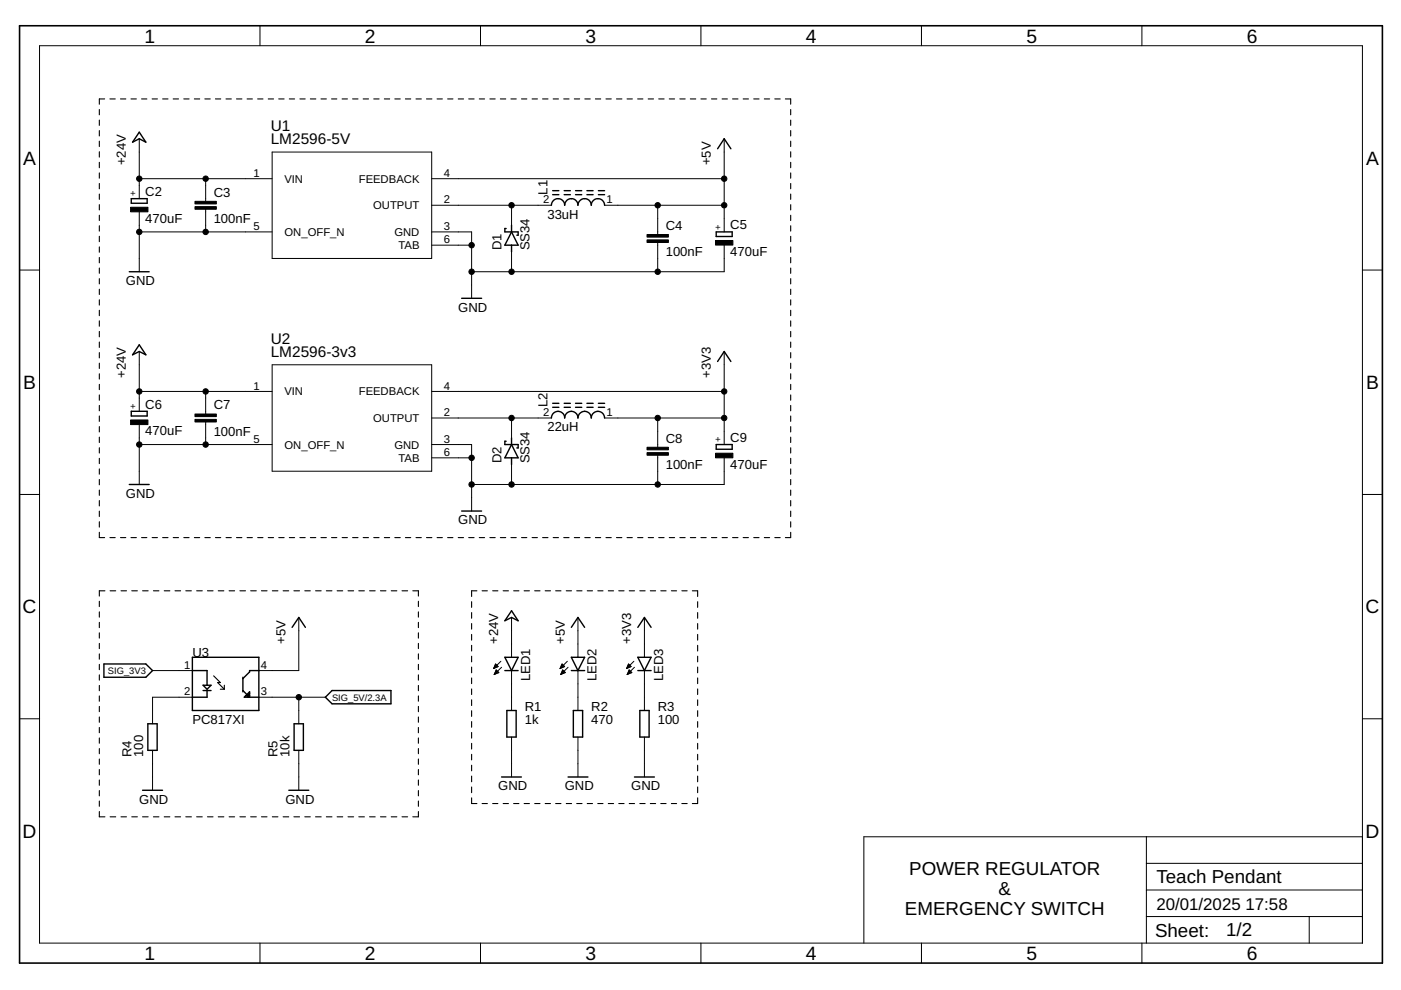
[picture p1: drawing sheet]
<svg xmlns="http://www.w3.org/2000/svg" width="297mm" height="210mm" viewBox="0 0 297 210" stroke-linecap="round" stroke-linejoin="round" font-family="sans-serif">
<g fill="none" stroke="#000" stroke-width=".23">
<path d="M21.1 23.2v1.1M21.1 25.5v1.1M21.1 27.7v1.1M21.1 29.9v1.2M21.1 32.2v1.1M21.1 34.4v1.2M21.1 36.7v1.1M21.1 38.9v1.1M22.2 21h-1.1v1.1M23.3 21h1.1M25.5 21h1.2M27.8 21h1.1"/>
<path d="M30 21h1.1M32.3 21h1.1M34.5 21h1.1M36.7 21h1.1M39 21h1.1M41.2 21h1.1M43.4 21h1.2M45.7 21h1.1M47.9 21h1.1M50.1 21h1.2M52.4 21h1.1M54.6 21h1.2"/>
<path d="M56.9 21h1.1M59.1 21h1.1M61.3 21h1.2M63.6 21h1.1M65.8 21h1.2M68.1 21h1.1M70.3 21h1.1M72.5 21h1.2M74.8 21h1.1M77 21h1.1M79.2 21h1.2M81.5 21h1.1"/>
<path d="M83.7 21h1.2M86 21h1.1M88.2 21h1.1M90.4 21h1.2M92.7 21h1.1M94.9 21h1.1M97.2 21h1.1M99.4 21h1.1M101.6 21h1.1M103.9 21h1.1M106.1 21h1.1M108.3 21h1.2"/>
<path d="M110.6 21h1.1M112.8 21h1.1M115 21h1.2M117.3 21h1.1M119.5 21h1.1M121.8 21h1.1M124 21h1.1M126.2 21h1.2M128.5 21h1.1M130.7 21h1.1M132.9 21h1.2M135.2 21h1.1"/>
<path d="M137.4 21h1.2M139.7 21h1.1M141.9 21h1.1M144.1 21h1.2M146.4 21h1.1M148.6 21h1.1M150.9 21h1.1M153.1 21h1.1M155.3 21h1.2M157.6 21h1.1M159.8 21h1.1M162.1 21h1.1"/>
<path d="M164.3 21h1.1M166.5 21h1.1v1.1M167.6 23.2v1.1M167.6 25.5v1.1M167.6 27.7v1.1M167.6 29.9v1.2M167.6 32.2v1.1M167.6 34.4v1.2M167.6 36.7v1.1M167.6 38.9v1.1M21.1 41.1v1.2M21.1 43.4v1.1"/>
<path d="M21.1 45.6v1.2M21.1 47.9v1.1M21.1 50.1v1.1M21.1 52.3v1.2M21.1 54.6v1.1M21.1 56.8v1.2M21.1 59.1v1.1M167.6 41.1v1.2M167.6 43.4v1.1M167.6 45.6v1.2M167.6 47.9v1.1M167.6 50.1v1.1"/>
<path d="M167.6 52.3v1.2M167.6 54.6v1.1M167.6 56.8v1.2M167.6 59.1v1.1M21.1 61.3v1.1M21.1 63.6v1.1M21.1 65.8v1.1M21.1 68v1.2M21.1 70.3v1.1M21.1 72.5v1.2M21.1 74.8v1.1M21.1 77v1.1"/>
<path d="M21.1 79.2v1.2M167.6 61.3v1.1M167.6 63.6v1.1M167.6 65.8v1.1M167.6 68v1.2M167.6 70.3v1.1M167.6 72.5v1.2M167.6 74.8v1.1M167.6 77v1.1M167.6 79.2v1.2M21.1 81.5v1.1M21.1 83.7v1.2"/>
<path d="M21.1 86v1.1M21.1 88.2v1.1M21.1 90.4v1.2M21.1 92.7v1.1M21.1 94.9v1.2M21.1 97.2v1.1M21.1 99.4v1.1M167.6 81.5v1.1M167.6 83.7v1.2M167.6 86v1.1M167.6 88.2v1.1M167.6 90.4v1.2"/>
<path d="M167.6 92.7v1.1M167.6 94.9v1.2M167.6 97.2v1.1M167.6 99.4v1.1M21.1 101.7v1.1M21.1 103.9v1.1M21.1 106.1v1.2M21.1 108.4v1.1M21.1 110.6v1.2M21.1 112.9v1.1h1.1M23.3 114h1.1M25.5 114h1.2"/>
<path d="M27.8 114h1.1M30 114h1.1M32.3 114h1.1M34.5 114h1.1M36.7 114h1.1M39 114h1.1M41.2 114h1.1M43.4 114h1.2M45.7 114h1.1M47.9 114h1.1M50.1 114h1.2M52.4 114h1.1"/>
<path d="M54.6 114h1.2M56.9 114h1.1M59.1 114h1.1M61.3 114h1.2M63.6 114h1.1M65.8 114h1.2M68.1 114h1.1M70.3 114h1.1M72.5 114h1.2M74.8 114h1.1M77 114h1.1M79.2 114h1.2"/>
<path d="M81.5 114h1.1M83.7 114h1.2M86 114h1.1M88.2 114h1.1M90.4 114h1.2M92.7 114h1.1M94.9 114h1.1M97.2 114h1.1M99.4 114h1.1M101.6 114h1.1M103.9 114h1.1M106.1 114h1.1"/>
<path d="M108.3 114h1.2M110.6 114h1.1M112.8 114h1.1M115 114h1.2M117.3 114h1.1M119.5 114h1.1M121.8 114h1.1M124 114h1.1M126.2 114h1.2M128.5 114h1.1M130.7 114h1.1M132.9 114h1.2"/>
<path d="M135.2 114h1.1M137.4 114h1.2M139.7 114h1.1M141.9 114h1.1M144.1 114h1.2M146.4 114h1.1M148.6 114h1.1M150.9 114h1.1M153.1 114h1.1M155.3 114h1.2M157.6 114h1.1M159.8 114h1.1"/>
<path d="M162.1 114h1.1M164.3 114h1.1M167.6 101.7v1.1M167.6 103.9v1.1M167.6 106.1v1.2M167.6 108.4v1.1M167.6 110.6v1.2M167.6 112.9v1.1h-1.1M21.1 127.5v1.1M21.1 129.7v1.2M21.1 132v1.1M21.1 134.2v1.1"/>
<path d="M21.1 136.4v1.1M21.1 138.6v1.2M22.2 125.3h-1.1v1.1M23.3 125.3h1.2M25.7 125.3h1.1M27.9 125.3h1.2M30.2 125.3h1.2M32.5 125.3h1.2M34.8 125.3h1.2M37.1 125.3h1.2M39.4 125.3h1.2M41.7 125.3h1.2"/>
<path d="M44 125.3h1.2M46.3 125.3h1.2M48.6 125.3h1.1M50.9 125.3h1.1M53.1 125.3h1.2M55.4 125.3h1.2M57.7 125.3h1.2M60 125.3h1.2M62.3 125.3h1.2M64.6 125.3h1.2M66.9 125.3h1.2M69.2 125.3h1.2"/>
<path d="M71.5 125.3h1.2M73.8 125.3h1.2M76.1 125.3h1.2M78.4 125.3h1.1M80.7 125.3h1.1M83 125.3h1.1M85.2 125.3h1.2M87.5 125.3h1.2v1.1M88.7 127.5v1.1M88.7 129.7v1.2M88.7 132v1.1M88.7 134.2v1.1"/>
<path d="M88.7 136.4v1.1M88.7 138.6v1.2M100 127.6v1.2M100 129.9v1.2M100 132.2v1.2M100 134.5v1.2M100 136.8v1.2M100 139.1v1.2M101.1 125.3h-1.1v1.2M102.2 125.3h1.1M104.5 125.3h1.1M106.7 125.3h1.1"/>
<path d="M108.9 125.3h1.1M111.1 125.3h1.1M113.4 125.3h1.1M115.6 125.3h1.1M117.8 125.3h1.1M120.1 125.3h1.1M122.3 125.3h1.1M124.5 125.3h1.1M126.7 125.3h1.1M129 125.3h1.1M131.2 125.3h1.1M133.4 125.3h1.1"/>
<path d="M135.7 125.3h1.1M137.9 125.3h1.1M140.1 125.3h1.1M142.3 125.3h1.1M144.6 125.3h1.1M146.8 125.3h1.1v1.2M147.9 127.6v1.2M147.9 129.9v1.2M147.9 132.2v1.2M147.9 134.5v1.2M147.9 136.8v1.2M147.9 139.1v1.2"/>
<path d="M21.1 140.9v1.1M21.1 143.1v1.1M21.1 145.3v1.2M21.1 147.6v1.1M21.1 149.8v1.1M21.1 152v1.1M21.1 154.2v1.2M21.1 156.5v1.1M21.1 158.7v1.1M45.3 143.3l1.4 1.4h-.6l1.5 1.4M46.7 146.1h.9M47.6 145.3v.8"/>
<path d="M88.7 140.9v1.1M88.7 143.1v1.1M88.7 145.3v1.2M88.7 147.6v1.1M88.7 149.8v1.1M88.7 152v1.1M88.7 154.2v1.2M88.7 156.5v1.1M88.7 158.7v1.1M100 141.4v1.2M100 143.7v1.2M100 146.1v1.2"/>
<path d="M100 148.4v1.2M100 150.7v1.2M100 153v1.2M100 155.3v1.2M100 157.6v1.2M100 159.9v1.2M147.9 141.4v1.2M147.9 143.7v1.2M147.9 146.1v1.2M147.9 148.4v1.2M147.9 150.7v1.2M147.9 153v1.2"/>
<path d="M147.9 155.3v1.2M147.9 157.6v1.2M147.9 159.9v1.2M21.1 160.9v1.2M21.1 163.2v1.1M21.1 165.4v1.1M21.1 167.6v1.1M21.1 169.8v1.2M21.1 172.1v1.1h1.1M23.3 173.2h1.2M25.7 173.2h1.1M27.9 173.2h1.2"/>
<path d="M30.2 173.2h1.2M32.5 173.2h1.2M34.8 173.2h1.2M37.1 173.2h1.2M39.4 173.2h1.2M41.7 173.2h1.2M44 173.2h1.2M46.3 173.2h1.2M48.6 173.2h1.1M50.9 173.2h1.1M53.1 173.2h1.2M55.4 173.2h1.2"/>
<path d="M57.7 173.2h1.2M60 173.2h1.2M62.3 173.2h1.2M64.6 173.2h1.2M66.9 173.2h1.2M69.2 173.2h1.2M71.5 173.2h1.2M73.8 173.2h1.2M76.1 173.2h1.2M78.4 173.2h1.1M80.7 173.2h1.1M83 173.2h1.1"/>
<path d="M85.2 173.2h1.2M88.7 160.9v1.2M88.7 163.2v1.1M88.7 165.4v1.1M88.7 167.6v1.1M88.7 169.8v1.2M88.7 172.1v1.1h-1.2M100 162.2v1.2M100 164.5v1.3M100 166.9v1.2M100 169.2v1.2h1.1M102.2 170.4h1.1"/>
<path d="M104.5 170.4h1.1M106.7 170.4h1.1M108.9 170.4h1.1M111.1 170.4h1.1M113.4 170.4h1.1M115.6 170.4h1.1M117.8 170.4h1.1M120.1 170.4h1.1M122.3 170.4h1.1M124.5 170.4h1.1M126.7 170.4h1.1M129 170.4h1.1"/>
<path d="M131.2 170.4h1.1M133.4 170.4h1.1M135.7 170.4h1.1M137.9 170.4h1.1M140.1 170.4h1.1M142.3 170.4h1.1M144.6 170.4h1.1M147.9 162.2v1.2M147.9 164.5v1.3M147.9 166.9v1.2M147.9 169.2v1.2h-1.1"/>
</g>
<g fill="none" stroke="#000" stroke-width=".3">
<path d="M29.5 28l1.4 2.1-1.4-.7-1.4 .7zM152.1 31.5l1.4-2.1 1.5 2.1M27.4 57.6h4.2M27.8 42.1h3.4v1h-3.4zM107.3 48.5h-.3v.7h2.9v.7h-.3M108.5 49.2l1.4 2.8h-2.9zM108.5 47.8v1.4M108.5 52v1.4M116.9 43.5a1.41 1.41 0 0 1 1.4-1.4 1.41 1.41 0 0 1 1.4 1.4 1.41 1.41 0 0 1 1.4-1.4 1.41 1.41 0 0 1 1.4 1.4 1.42 1.42 0 0 1 1.5-1.4 1.42 1.42 0 0 1 1.4 1.4 1.41 1.41 0 0 1 1.4-1.4 1.41 1.41 0 0 1 1.4 1.4M117.2 41.3h1.3M117.2 40.4h1.3M119.6 41.3h1.3"/>
<path d="M119.6 40.4h1.3M122 41.3h1.3M122 40.4h1.3M124.4 41.3h1.4M124.4 40.4h1.4M126.9 41.3h1.3M126.9 40.4h1.3M151.8 49.2h3.4v.9h-3.4zM29.5 73.1l1.4 2.1-1.4-.7-1.4 .7zM97.9 63.2h4.2M152.1 76.6l1.4-2.1 1.5 2.1M27.8 87.2h3.4v1h-3.4z"/>
<path d="M107.3 93.6h-.3v.7h2.9v.7h-.3M108.5 92.9v1.4M108.5 97.1v1.4M108.5 94.3l1.4 2.8h-2.9zM116.9 88.6a1.41 1.41 0 0 1 1.4-1.4 1.41 1.41 0 0 1 1.4 1.4 1.41 1.41 0 0 1 1.4-1.4 1.41 1.41 0 0 1 1.4 1.4 1.42 1.42 0 0 1 1.5-1.4 1.42 1.42 0 0 1 1.4 1.4 1.41 1.41 0 0 1 1.4-1.4 1.41 1.41 0 0 1 1.4 1.4M117.2 86.4h1.3M117.2 85.5h1.3M119.6 86.4h1.3M119.6 85.5h1.3M122 86.4h1.3M122 85.5h1.3M124.4 86.4h1.4"/>
<path d="M124.4 85.5h1.4M126.9 86.4h1.3M126.9 85.5h1.3M151.8 94.3h3.4v.9h-3.4zM27.4 102.7h4.2M97.9 108.4h4.2M40.8 139.4h14.1v11.2h-14.1zM61.9 133l1.5-2.1 1.3 2.1M107 139.4h2.9l-1.4 2.8zM108.5 129.5l1.4 2.1-1.4-.7-1.5 .7zM121.1 139.4h2.9l-1.5 2.8zM121.1 133l1.4-2.1 1.5 2.1"/>
<path d="M135.2 139.4h2.8l-1.4 2.8zM135.2 133l1.4-2.1 1.4 2.1M22 140.8h8.9l1.4 1.4-1.4 1.4h-8.9zM31.3 153.5h2v5.6h-2zM40.8 142.2h3.1v3.1M43.1 146.4h1.6M43.1 145.3h1.6l-.8 .8zM43.9 146.4v1.4h-3.1M51.5 146.4l1.4 1.4v-1.1l-.8 .8M51.5 143.6v3.1M52.1 147.5l-.3 .3h3.1M52.1 147.5h.2"/>
<path d="M52.6 147.3l.3 .2M52.6 147.3l-.3 .2M52.6 147.3v.5l-.3-.3M52.9 147l-.3 .3M54.9 142.2h-2v.3l-1.4 1.4M62.4 153.5h1.9v5.6h-1.9zM69 147.8l1.4-1.4h12.5v2.8h-12.5zM107 142.2h2.9M107.5 150.6h1.9v5.7h-1.9zM121.1 142.2h2.9M121.6 150.6h1.9v5.7h-1.9zM135.2 142.2h2.8"/>
<path d="M135.7 150.6h1.9v5.7h-1.9zM30.2 167.6h4.3M61.2 167.6h4.3M106.3 164.7h4.3M120.4 164.7h4.3M134.5 164.7h4.2"/>
</g>
<g fill="none" stroke="#000" stroke-width=".21">
<path d="M8.4 9.7h280.5v190.3h-280.5zM55.1 5.5v4.2M101.9 5.5v4.2M148.6 5.5v4.2M195.4 5.5v4.2M242.1 5.5v4.2M29.5 29.4v12.7M29.5 37.9h28.2M43.6 37.9v4.8M57.7 32.2h33.8v22.6h-33.8zM91.5 37.9h62M153.5 29.4v19.8"/>
<path d="M4.1 57.3h4.3M29.5 44.9v12.7M29.5 49.2h28.2M43.6 44.4v4.8M91.5 43.5h25.4M91.5 49.2h8.5v14M91.5 52h8.5M108.5 43.5v4.3M108.5 53.4v4.2M128.2 43.5h25.3M139.4 43.5v6.2M139.4 51.4v6.2"/>
<path d="M153.5 52v5.6h-53.5M288.9 57.3h4.2M29.5 74.5v12.7M57.7 77.3h33.8v22.6h-33.8zM153.5 74.5v19.8M29.5 90v12.7M29.5 83h28.2M29.5 94.3h28.2M43.6 83v4.8M43.6 89.5v4.8M91.5 94.3h8.5v14.1M91.5 83h62"/>
<path d="M91.5 88.6h25.4M91.5 97.1h8.5M108.5 88.6v4.3M108.5 98.5v4.2M128.2 88.6h25.3M139.4 88.6v6.2M139.4 96.5v6.2M153.5 97.1v5.6h-53.5M4.1 104.8h4.3M288.9 104.8h4.2M63.4 130.9v11.3h-8.5M108.5 130.9v8.5"/>
<path d="M122.5 130.9v8.5M136.6 130.9v8.5M4.1 152.4h4.3M32.3 142.2h8.5M32.3 159.1v8.5M40.8 147.8h-8.5v5.7M54.9 147.8h14.1M63.4 147.8v5.7M63.4 159.1v8.5M104.7 141.7h.1M104.7 141.5h.4M104.8 141.4h.7"/>
<path d="M104.8 142.9h.2M104.9 141.3h.7M104.9 142.8h.4M104.9 141.1h.5M104.9 142.6h.8M105 141h.3M105 142.5h.7M105 140.9h.2M105.1 142.4h.4M105.1 140.8l.5 .5-1 .5zM105.1 142.2h.3M105.2 142.1h.1"/>
<path d="M105.2 142l.6 .6-1 .4zM106.2 140.2l-1.6 1.6M106.3 141.5l-1.5 1.5M108.5 142.2v8.4M108.5 156.3v8.4M118.8 141.7h.1M118.8 141.5h.4M118.9 141.4h.6M118.9 142.9h.2M118.9 141.3h.8M119 142.8h.4M119 141.1h.5"/>
<path d="M119 142.6h.8M119.1 141h.3M119.1 142.5h.7M119.1 140.9h.2M119.2 140.8l.5 .5-1 .5zM119.2 142.4h.4M119.2 142.2h.3M119.3 142.1h.1M119.3 142l.6 .6-1 .4zM120.3 140.2l-1.6 1.6M120.4 141.5l-1.5 1.5M122.5 142.2v8.4"/>
<path d="M122.5 156.3v8.4M132.9 141.7h.1M132.9 141.5h.4M133 141.4h.6M133 142.9h.2M133 141.3h.8M133.1 142.8h.4M133.1 141.1h.5M133.1 142.6h.8M133.2 141h.3M133.2 142.5h.7M133.2 140.9h.1"/>
<path d="M133.2 142.4h.5M133.3 140.8l.5 .5-1 .5zM133.3 142.2h.3M133.4 142.1h.1M133.4 142l.6 .6-1 .4zM134.4 140.2l-1.6 1.6M134.5 141.5l-1.5 1.5M136.6 142.2v8.4M136.6 156.3v8.4M288.9 152.4h4.2M243.1 177.4v22.6M288.9 177.4h-105.7v22.6"/>
<path d="M55.1 200v4.2M101.9 200v4.2M148.6 200v4.2M195.4 200v4.2M242.1 200v4.2M243.1 194.3h45.8M243.1 188.7h45.8M243.1 183h45.8M277.6 194.3v5.7"/>
</g>
<path d="M4.1 5.5h289v198.7h-289z" fill="none" stroke="#000" stroke-width=".34"/>
<path d="M27.7 43.9h3.7v1h-3.7zM41.3 43.8h4.6v.6h-4.6zM41.3 42.7h4.6v.5h-4.6zM137.2 50.9h4.5v.5h-4.5zM137.2 49.7h4.5v.6h-4.5zM151.7 51h3.7v1h-3.7zM27.7 89h3.7v1h-3.7zM41.3 88.9h4.6v.6h-4.6zM41.3 87.8h4.6v.5h-4.6zM137.2 96h4.5v.5h-4.5zM137.2 94.8h4.5v.6h-4.5zM151.7 96.1h3.7v1h-3.7z" fill="#000" stroke="#000" stroke-width=".21"/>
<g fill="#000" stroke="#000" stroke-width=".21">
<circle cx="29.5" cy="37.9" r=".57"/>
<circle cx="43.6" cy="37.9" r=".57"/>
<circle cx="153.5" cy="37.9" r=".57"/>
<circle cx="29.5" cy="49.2" r=".57"/>
<circle cx="43.6" cy="49.2" r=".57"/>
<circle cx="100" cy="52" r=".57"/>
<circle cx="100" cy="57.6" r=".57"/>
<circle cx="108.5" cy="43.5" r=".57"/>
<circle cx="108.5" cy="57.6" r=".57"/>
<circle cx="139.4" cy="43.5" r=".57"/>
<circle cx="139.4" cy="57.6" r=".57"/>
<circle cx="153.5" cy="43.5" r=".57"/>
<circle cx="29.5" cy="83" r=".57"/>
<circle cx="29.5" cy="94.3" r=".57"/>
<circle cx="43.6" cy="94.3" r=".57"/>
<circle cx="43.6" cy="83" r=".57"/>
<circle cx="100" cy="97.1" r=".57"/>
<circle cx="108.5" cy="88.6" r=".57"/>
<circle cx="139.4" cy="88.6" r=".57"/>
<circle cx="153.5" cy="88.6" r=".57"/>
<circle cx="153.5" cy="83" r=".57"/>
<circle cx="100" cy="102.7" r=".57"/>
<circle cx="108.5" cy="102.7" r=".57"/>
<circle cx="139.4" cy="102.7" r=".57"/>
<circle cx="63.4" cy="147.8" r=".57"/>
</g>
<g font-size="4.1">
<text x="30.6" y="9">1</text>
<text x="77.4" y="9">2</text>
<text x="124.1" y="9">3</text>
<text x="170.9" y="9">4</text>
<text x="217.6" y="9">5</text>
<text x="264.4" y="9">6</text>
<text x="4.9" y="34.9">A</text>
<text x="289.6" y="34.9">A</text>
<text x="4.9" y="82.5">B</text>
<text x="289.6" y="82.5">B</text>
<text x="4.8" y="130.1">C</text>
<text x="289.5" y="130.1">C</text>
<text x="4.8" y="177.6">D</text>
<text x="289.5" y="177.6">D</text>
<text x="30.6" y="203.5">1</text>
<text x="77.4" y="203.5">2</text>
<text x="124.1" y="203.5">3</text>
<text x="170.9" y="203.5">4</text>
<text x="217.6" y="203.5">5</text>
<text x="264.4" y="203.5">6</text>
</g>
<g font-size="4">
<text x="192.8" y="185.6">POWER REGULATOR</text>
<text x="211.7" y="189.8">&amp;</text>
<text x="245.2" y="187.3">Teach Pendant</text>
<text x="191.9" y="194">EMERGENCY SWITCH</text>
<text x="244.9" y="198.7">Sheet:</text>
<text x="260" y="198.6">1/2</text>
</g>
<g font-size="3.6">
<text x="245.2" y="192.9">20/01/2025</text>
<text x="264.1" y="192.9">17:58</text>
</g>
<g font-size="3.3">
<text x="57.4" y="27.8">U1</text>
<text x="57.4" y="30.6">LM2596-5V</text>
<text x="57.4" y="75.7">LM2596-3v3</text>
<text x="57.4" y="72.9">U2</text>
</g>
<g font-size="2.8">
<text x="26.7" y="35.1" transform="rotate(-90 26.7 35.1)">+24V</text>
<text x="150.7" y="35.1" transform="rotate(-90 150.7 35.1)">+5V</text>
<text x="30.8" y="41.6">C2</text>
<text x="45.3" y="41.7">C3</text>
<text x="116.1" y="41.3" transform="rotate(-90 116.1 41.3)">L1</text>
<text x="30.8" y="47.2">470uF</text>
<text x="45.3" y="47.3">100nF</text>
<text x="116.1" y="46.3">33uH</text>
<text x="106.3" y="53.1" transform="rotate(-90 106.3 53.1)">D1</text>
<text x="112.3" y="53.1" transform="rotate(-90 112.3 53.1)">SS34</text>
<text x="141.1" y="48.7">C4</text>
<text x="154.8" y="48.6">C5</text>
<text x="141.1" y="54.4">100nF</text>
<text x="154.8" y="54.3">470uF</text>
<text x="26.7" y="60.4">GND</text>
<text x="97.2" y="66.1">GND</text>
<text x="26.7" y="80.2" transform="rotate(-90 26.7 80.2)">+24V</text>
<text x="150.7" y="80.2" transform="rotate(-90 150.7 80.2)">+3V3</text>
<text x="30.8" y="86.7">C6</text>
<text x="45.3" y="86.8">C7</text>
<text x="116.1" y="86.4" transform="rotate(-90 116.1 86.4)">L2</text>
<text x="30.8" y="92.3">470uF</text>
<text x="45.3" y="92.4">100nF</text>
<text x="116.1" y="91.5">22uH</text>
<text x="141.1" y="93.8">C8</text>
<text x="154.8" y="93.7">C9</text>
<text x="106.3" y="98.2" transform="rotate(-90 106.3 98.2)">D2</text>
<text x="112.3" y="98.2" transform="rotate(-90 112.3 98.2)">SS34</text>
<text x="141.1" y="99.5">100nF</text>
<text x="154.8" y="99.4">470uF</text>
<text x="26.7" y="105.5">GND</text>
<text x="97.2" y="111.2">GND</text>
<text x="60.5" y="136.5" transform="rotate(-90 60.5 136.5)">+5V</text>
<text x="105.6" y="136.5" transform="rotate(-90 105.6 136.5)">+24V</text>
<text x="119.7" y="136.5" transform="rotate(-90 119.7 136.5)">+5V</text>
<text x="133.8" y="136.5" transform="rotate(-90 133.8 136.5)">+3V3</text>
<text x="40.8" y="139.4">U3</text>
<text x="112.4" y="144.4" transform="rotate(-90 112.4 144.4)">LED1</text>
<text x="126.5" y="144.4" transform="rotate(-90 126.5 144.4)">LED2</text>
<text x="140.6" y="144.4" transform="rotate(-90 140.6 144.4)">LED3</text>
<text x="40.8" y="153.5">PC817XI</text>
<text x="111.3" y="153.5">1k</text>
<text x="111.3" y="150.7">R1</text>
<text x="125.4" y="153.5">470</text>
<text x="125.4" y="150.7">R2</text>
<text x="139.5" y="153.5">100</text>
<text x="139.5" y="150.7">R3</text>
<text x="27.9" y="160.5" transform="rotate(-90 27.9 160.5)">R4</text>
<text x="30.4" y="160.5" transform="rotate(-90 30.4 160.5)">100</text>
<text x="58.9" y="160.5" transform="rotate(-90 58.9 160.5)">R5</text>
<text x="61.4" y="160.5" transform="rotate(-90 61.4 160.5)">10k</text>
<text x="105.6" y="167.6">GND</text>
<text x="119.7" y="167.6">GND</text>
<text x="133.8" y="167.6">GND</text>
<text x="29.5" y="170.4">GND</text>
<text x="60.5" y="170.4">GND</text>
</g>
<g font-size="2.4">
<text x="53.8" y="37.5">1</text>
<text x="60.3" y="38.7">VIN</text>
<text x="76.1" y="38.7">FEEDBACK</text>
<text x="94.1" y="37.5">4</text>
<text x="79.1" y="44.4">OUTPUT</text>
<text x="94.1" y="43.1">2</text>
<text x="115.2" y="43.1">2</text>
<text x="128.6" y="43.1">1</text>
<text x="53.8" y="48.8">5</text>
<text x="60.3" y="50">ON_OFF_N</text>
<text x="83.6" y="50">GND</text>
<text x="84.5" y="52.8">TAB</text>
<text x="94.1" y="48.8">3</text>
<text x="94.1" y="51.6">6</text>
<text x="53.8" y="82.6">1</text>
<text x="60.3" y="83.8">VIN</text>
<text x="76.1" y="83.8">FEEDBACK</text>
<text x="94.1" y="82.6">4</text>
<text x="79.1" y="89.5">OUTPUT</text>
<text x="94.1" y="88.2">2</text>
<text x="115.2" y="88.2">2</text>
<text x="128.6" y="88.2">1</text>
<text x="53.8" y="93.9">5</text>
<text x="60.3" y="95.1">ON_OFF_N</text>
<text x="83.6" y="95.1">GND</text>
<text x="94.1" y="93.9">3</text>
<text x="84.5" y="97.9">TAB</text>
<text x="94.1" y="96.7">6</text>
<text x="39.1" y="141.8">1</text>
<text x="55.3" y="141.8">4</text>
<text x="39.1" y="147.4">2</text>
<text x="55.3" y="147.4">3</text>
</g>
<g font-size="2">
<text x="28.9" y="41.7" transform="rotate(-90 28.9 41.7)">+</text>
<text x="152.9" y="48.7" transform="rotate(-90 152.9 48.7)">+</text>
<text x="28.9" y="86.8" transform="rotate(-90 28.9 86.8)">+</text>
<text x="152.9" y="93.8" transform="rotate(-90 152.9 93.8)">+</text>
<text x="22.9" y="142.9">SIG_3V3</text>
<text x="70.4" y="148.5">SIG_5V/2.3A</text>
</g>
</svg>
